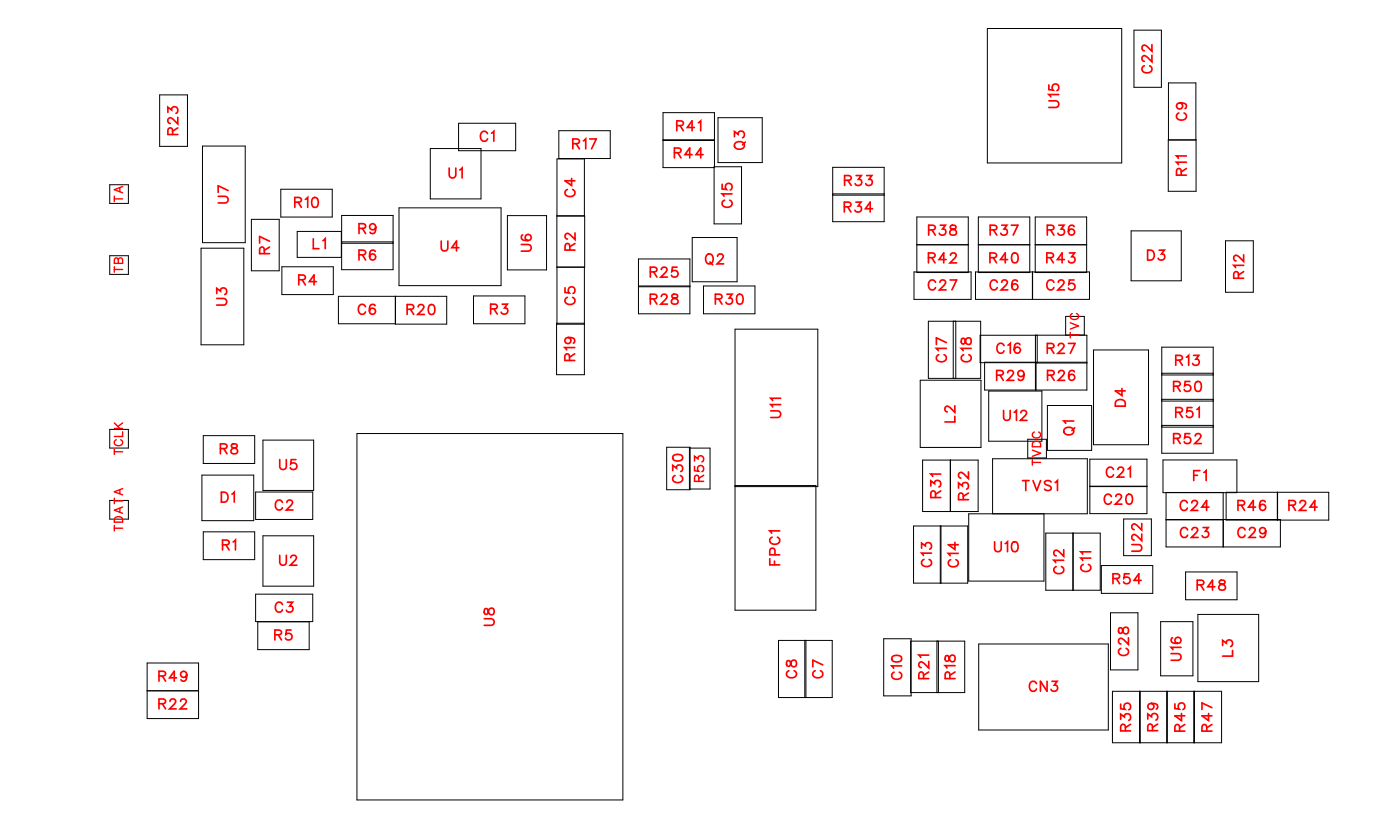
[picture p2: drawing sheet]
<svg xmlns="http://www.w3.org/2000/svg" width="100mm" height="58mm" viewBox="0 0 100 58" stroke-linecap="round" stroke-linejoin="round" font-family="sans-serif">
<g fill="none" stroke="#000" stroke-width=".07">
<path d="M7.8 13.2h1.4v1.3h-1.4zM7.8 18.3h1.4v1.3h-1.4zM11.4 6.8h2v3.7h-2zM14.4 17.7h3v6.9h-3zM14.5 10.4h3v6.9h-3zM18 15.7h1.9v3.6h-1.9zM20.1 13.5h3.6v2h-3.6zM20.1 19.1h3.7v1.9h-3.7zM21.2 16.5h3.2v1.9h-3.2zM24.4 15.4h3.7v3.9h-3.7zM24.4 17.4h3.7M24.4 17.3h3.7"/>
<path d="M28.5 14.8h7.3v5.6h-7.3zM30.7 10.6h3.7v3.6h-3.7zM32.8 8.8h4v2h-4zM36.3 15.4h2.7v3.9h-2.7zM39.8 15.4h2M39.8 19.1h2M39.9 9.3h3.7v2h-3.7zM45.6 18.5h3.7v3.9h-3.7zM47.4 10h3.6M49.5 17h3.2v3.1h-3.2zM51 11.9h2v4.1h-2v-8h-3.6v4h3.6M51.3 8.4h3.2v3.2h-3.2z"/>
<path d="M59.5 11.9h3.7v3.9h-3.7zM59.5 13.9h3.7M59.5 13.8h3.7M65.3 19.4h4.1v2h-4.1zM65.5 15.5h3.7v4h-3.7zM65.5 17.5h3.7M69.7 19.4h8.1v2h-8.1zM69.9 15.5h3.7v4h-3.7zM69.9 17.5h3.7M70.5 2h9.6v9.6h-9.6zM73.8 19.4v2M74 15.5h3.6v4h-3.6z"/>
<path d="M74 17.5h3.6M80.8 16.5h3.6v3.6h-3.6zM81 2.2h2v4h-2zM85.5 10h-2v3.7h2l-.1-7.8h-1.9v4.1M87.6 17.2h1.9v3.7h-1.9zM7.8 30.7h1.4v1.3h-1.4zM7.8 35.7h1.4v1.4h-1.4zM14.4 33.9h3.7v3.3h-3.7zM14.5 31.1h3.7v2h-3.7zM14.5 38h3.7v2h-3.7zM18.3 35.1h4v2h-4zM18.8 38.3h3.6v3.6h-3.6z"/>
<path d="M18.8 31.4h3.6v3.6h-3.6zM25.5 31h19v26.1h-19zM28.2 21.2v1.9h3.7v-1.9h-7.7v1.9h4.1v-1.9M33.8 21.1h3.7v2h-3.7zM41.8 23.1h-2v3.7h2v-15.5h-2v11.9h2M45.6 20.4h3.7M45.6 20.5h3.7M47.6 31.9h1.7v3.1h-1.7zM49.3 32h1.4v2.9h-1.4zM50.3 20.4h3.6v2h-3.6zM52.5 34.7h5.8v8.9h-5.8v-20.1h5.9v11.2h-5.9M65.3 37.6h3.8v4h-3.8z"/>
<path d="M65.7 27.2h4.4v4.8h-4.4zM65.9 32.9h4v3.6h-4zM66.3 22.9h3.8v4.1h-3.8zM67.2 37.6v4M67.9 32.9v3.6M68.1 22.9v4.1M68.3 22.9v4.1M70.6 27.9h3.8v3.6h-3.8zM70.9 36.7v-3.9h6.8v3.9h-8.5v4.8h5.4v-4.8M73.4 31.4h1.4v1.3h-1.4zM74 25.9h3.7M74 23.9v4"/>
<path d="M74 25.9v2M74.1 23.9v2h-4.1v-2h7.7v4h-7.4v-2h7.4M74.7 38.1h3.9v4.1h-3.9zM74.8 29h3.2v3.2h-3.2zM76.1 23.9v-1.3h1.4v1.3M76.6 38.1v4.1M76.7 38.1v4.1M77.9 32.8h4v3.9h-4zM77.9 34.7h4M78.1 25h4v6.8h-4zM80.3 37.1h2v2.6h-2zM83 24.8h3.7v7.6h-3.7z"/>
<path d="M83 30.4h3.7M83 28.6h3.7M83 26.7h3.7M83 26.8h3.7M83 28.5h3.7M83 30.5h3.7M83.1 32.8h5.3v2.4h-5.3zM83.3 37.1h8.2v2h-8.2v-3.9h4.1v3.9M83.3 37.1h4.1M87.6 35.2h7.3v1.9h-7.3zM91.3 35.2v1.9M10.5 47.3h3.7v4h-3.7z"/>
<path d="M10.5 49.3h3.7M18.3 42.4h4v2h-4zM18.4 44.4v2h3.7v-2M55.6 45.7h3.9v4.1h-3.9zM57.5 45.7v4.1M57.6 45.7v4.1M63.1 45.6h2v4.1h-2zM65.1 45.8h3.8v3.7h-3.8zM66.9 45.8v3.7M67 45.8v3.7M69.9 46h9.3v6.1h-9.3zM78.7 40.4h3.7v2h-3.7z"/>
<path d="M79.3 43.8h2v4h-2zM79.5 49.4h7.8v3.6h-7.8zM81.4 49.4v3.6M81.5 49.4v3.6M82.9 44.4h2.3v3.9h-2.3zM83.4 49.4v3.6M84.7 40.8h3.7v2h-3.7zM85.3 49.4v3.6M85.6 43.9h4.3v4.8h-4.3z"/>
</g>
<g fill="none" stroke="#f00" stroke-width=".12">
<path d="M12 8v-.3l.3 .2a.24 .24 0 0 1 .3-.2 .24 .24 0 0 1 0 .4M12.3 9.6v-.4l-.2-.1-.1 .2v.3h.7M12.7 8.4v.5l-.3-.4-.3-.1-.1 .1v.2l.2 .1M12.7 9.1l-.4 .3M15.6 14h.5l.2 .2-.1 .3h-.6M16.3 13.6l-.7-.3v.4M18.9 18.1v-.4l-.2-.1-.2 .2v.3h.8M19.3 17.6l-.4 .3M19.3 17.2l-.8-.3v.5M21.1 14.4h.4v-.2l-.1-.1h-.3v.7M21.3 14.4l.2 .4M21.3 20l.5-.1v-.1l-.2-.2h-.3v.7"/>
<path d="M21.6 20l.2 .3M21.8 14.2l.2-.1v.7M22.4 14.1h.1a.37 .37 0 0 1 .2 .4 .37 .37 0 0 1-.2 .3 .45 .45 0 0 1-.1-.7zM22.4 17v.8h.4M23.1 17.2l.1-.2v.8M25.7 16.3h.4v-.2l-.1-.1h-.3v.7M25.7 18.2h.4v-.2l-.1-.1h-.3v.7M25.9 16.3l.2 .4M25.9 18.2l.2 .4M26.8 18v-.1a.35 .35 0 0 0-.4 .2 .35 .35 0 0 0 .2 .5 .22 .22 0 0 0 .2-.2 .22 .22 0 0 0-.2-.3 .22 .22 0 0 0-.2 .2M26.8 16.2a.22 .22 0 0 1-.3 .2 .22 .22 0 0 1 0-.3 .22 .22 0 0 1 .3 0v.1a.34 .34 0 0 1-.2 .5l-.2-.1M31.5 17.2v.5l.2 .2 .3-.1v-.6"/>
<path d="M32.1 12v.5l.2 .2 .2-.1 .1-.6M32.8 17.7h-.5l.3-.5v.7M32.8 12.1l.2-.1v.7M34.8 9.5a.26 .26 0 0 0-.3-.1 .26 .26 0 0 0-.2 .2v.2a.26 .26 0 0 0 .2 .3 .26 .26 0 0 0 .3-.2M35.1 9.5l.2-.1v.7M37.2 17.5h.6l.2 .2-.1 .2h-.7M37.3 16.8a.35 .35 0 0 0 .2 .4 .35 .35 0 0 0 .5-.2 .22 .22 0 0 0-.3-.3 .22 .22 0 0 0-.2 .2 .22 .22 0 0 0 .2 .3M40.5 13.5a.26 .26 0 0 0-.1 .3 .26 .26 0 0 0 .2 .2h.2a.26 .26 0 0 0 .3-.2 .26 .26 0 0 0-.2-.3M40.7 17.9v-.4l-.2-.1-.1 .2v.3h.7M40.8 12.7v.5l-.4-.3h.7M40.9 10.3l.4-.1 .1-.1-.2-.2h-.3v.7M41.1 16.6v.5l-.4-.3-.2-.1-.1 .1v.1l.1 .2"/>
<path d="M41.1 17.4l-.4 .2M41.2 10.3l.2 .3M41.7 10.1l.1-.2v.7M42.1 9.9h.5l-.3 .7M46.5 19.4h.4v-.2l-.1-.1h-.3v.7M46.7 19.4l.2 .4M47.2 19.2l.2-.1h.1l.2 .1-.1 .3-.4 .3h.5M48.2 10.9h.4l.1-.2-.2-.1h-.3v.7M48.4 9l.4-.1v-.1l-.1-.2h-.3v.7M48.4 19.1h-.4v.3a.25 .25 0 0 1 .4 0 .25 .25 0 0 1-.1 .4 .25 .25 0 0 1-.3-.1M48.4 10.9l.3 .4M48.6 9l.2 .3"/>
<path d="M49.4 11h-.5l.4-.4v.7M49.6 9.1h-.5l.3-.5v.7M49.9 8.8l.2-.2v.7M50.2 11h-.5l.4-.4v.7M50.5 18.2a.33 .33 0 0 1 .5 .3 .33 .33 0 0 1-.5 .3l-.1-.2zM50.7 18.7l.2 .2M51.3 18.3l.1-.2h.1l.2 .2-.1 .2-.4 .3h.5M51.6 13.2v.3h.3a.25 .25 0 0 1 0-.3 .25 .25 0 0 1 .4 0 .25 .25 0 0 1-.1 .4M51.8 14.3a.26 .26 0 0 0-.2 .3 .26 .26 0 0 0 .3 .2h.1a.26 .26 0 0 0 .3-.2 .26 .26 0 0 0-.2-.3M52.3 13.8h-.7l.1 .2M52.5 9.8v-.4l.2 .2a.24 .24 0 0 1 .4-.2 .24 .24 0 0 1-.1 .4M52.6 10.2a.35 .35 0 0 1 .4-.1 .35 .35 0 0 1 .1 .4 .33 .33 0 0 1-.4 .1 .33 .33 0 0 1-.1-.4z"/>
<path d="M53.2 10.1l-.2 .3M60.3 14.8l.4-.1 .1-.1-.2-.2h-.3v.7M60.3 12.9l.4-.1 .1-.1-.2-.2h-.3v.7M60.6 14.8l.2 .3M60.6 12.9l.2 .3M61.1 14.4h.4l-.2 .3a.24 .24 0 0 1 .2 .4 .24 .24 0 0 1-.4-.1M61.2 12.5h.3l-.2 .3a.24 .24 0 0 1 .2 .4 .24 .24 0 0 1-.4-.1M61.9 12.5h.4l-.2 .3a.24 .24 0 0 1 .2 .4 .25 .25 0 0 1-.5-.1M62.3 14.9h-.5l.4-.5v.7M66.3 18.4h.4l.1-.2-.2-.1h-.3v.7M66.3 16.4h.5v-.2l-.1-.1h-.4v.7M66.6 18.4l.2 .4"/>
<path d="M66.6 16.4l.2 .4M67.2 16.1h.3l-.2 .3a.24 .24 0 0 1 .2 .3 .24 .24 0 0 1-.4 0M67.6 18.5h-.5l.3-.4v.7M67.9 20h.4l-.3 .7M67.9 18.2l.1-.1h.2l.1 .1-.1 .2-.3 .4h.4M67.9 16.1v.2l.3 .1 .1 .2a.24 .24 0 0 1-.2 .2 .24 .24 0 0 1-.2-.2l.4-.3v-.2zM70.7 18.4h.4l.1-.2-.2-.1h-.3v.7M70.7 16.4h.4l.1-.2-.2-.1h-.3v.7M71 18.4l.2 .4M71 16.4l.2 .4M71.6 16.1h.3l-.2 .3a.24 .24 0 0 1 .2 .3 .24 .24 0 0 1-.4 0M72 18.5h-.5l.3-.4v.7"/>
<path d="M72.3 16.1h.4l-.3 .7M72.4 18.1h.1a.37 .37 0 0 1 .2 .3 .37 .37 0 0 1-.2 .4 .45 .45 0 0 1-.1-.7zM74.8 18.4h.4l.1-.2-.2-.1h-.3v.7M74.8 16.4h.4l.1-.2-.2-.1h-.3v.7M74.9 7.2h.5l.2 .2-.1 .2-.6 .1M74.9 6.1v.3h.3a.25 .25 0 0 1 0-.3 .25 .25 0 0 1 .4 0 .25 .25 0 0 1-.1 .4M75 18.4l.3 .4M75.1 16.4l.2 .4M75.6 6.8h-.7l.2 .1M75.6 16.1h.4l-.2 .3a.24 .24 0 0 1 .2 .3 .24 .24 0 0 1-.4 0M76.1 18.5h-.6l.4-.4v.7M76.4 18.1h.4l-.2 .2a.24 .24 0 0 1 .1 .4 .24 .24 0 0 1-.4-.1"/>
<path d="M76.7 20h-.3v.3a.25 .25 0 0 1 .3 0 .25 .25 0 0 1 0 .4 .25 .25 0 0 1-.4-.1M76.7 16.2v-.1a.35 .35 0 0 0-.4 .3 .35 .35 0 0 0 .2 .4 .22 .22 0 0 0 .3-.2 .22 .22 0 0 0-.2-.2 .22 .22 0 0 0-.3 .2M81.8 4.7a.26 .26 0 0 0-.2 .3 .26 .26 0 0 0 .3 .2h.1a.26 .26 0 0 0 .3-.2 .26 .26 0 0 0-.2-.3M82 17.9h.2a.38 .38 0 0 1 .3 .3 .38 .38 0 0 1-.3 .4h-.2zM82.3 3.9v.5l-.3-.3-.3-.1-.1 .1v.1l.2 .2M82.3 3.2v.5l-.3-.4-.3-.1-.1 .2v.1l.2 .1M82.8 17.9h.4l-.2 .2a.24 .24 0 0 1 .2 .4 .25 .25 0 0 1-.5-.1M84.2 8.1a.26 .26 0 0 0-.1 .3 .26 .26 0 0 0 .2 .2h.2a.26 .26 0 0 0 .3-.2 .26 .26 0 0 0-.2-.3M84.3 7.3a.22 .22 0 0 1 .2 .3 .22 .22 0 0 1-.4 .1 .22 .22 0 0 1 .1-.3l.1-.1a.34 .34 0 0 1 .5 .3l-.1 .2M84.4 12.5v-.4l-.2-.1-.1 .2v.3h.7M84.8 11.6h-.7l.1 .2M84.8 11.1h-.7l.1 .2"/>
<path d="M84.8 12l-.4 .3M88.5 19.9l-.1-.4-.1-.1-.2 .2v.3h.8M88.9 18.9h-.8l.2 .2M88.9 18.2v.5l-.4-.4-.2-.1-.2 .2v.1l.2 .1M88.9 19.4l-.4 .2M15.5 21.3h.5l.2 .2-.1 .3h-.6M15.5 21v-.4l.3 .2a.24 .24 0 0 1 .3-.2 .24 .24 0 0 1 0 .4M15.7 32h.5v-.2l-.2-.1h-.3v.7M15.8 35.1h.3a.38 .38 0 0 1 .2 .4 .38 .38 0 0 1-.2 .4h-.3zM15.9 38.9h.4l.1-.2-.2-.1h-.3v.7M16 32l.2 .4M16.1 38.9l.3 .4"/>
<path d="M16.6 31.7v.2l.3 .1 .1 .2a.24 .24 0 0 1-.3 .2 .24 .24 0 0 1-.2-.2l.4-.3v-.2zM16.6 35.3l.1-.2v.8M16.7 38.7l.1-.1v.7M20 39.7v.5l.2 .2 .2-.1 .1-.6M20 32.8v.5l.2 .2 .2-.1 .1-.6M20.2 35.9a.26 .26 0 0 0-.3-.2 .26 .26 0 0 0-.2 .3v.1a.26 .26 0 0 0 .2 .3 .26 .26 0 0 0 .3-.1M20.5 35.9l.1-.2h.2l.1 .1-.1 .3-.3 .3h.4M20.8 39.8l.1-.1h.1l.2 .1-.1 .2-.4 .4h.5M21.1 32.8h-.3v.3a.25 .25 0 0 1 .4 0 .25 .25 0 0 1-.1 .4 .25 .25 0 0 1-.4-.1M22.6 20.1h-.5l.3-.5v.7M26.1 21.9a.26 .26 0 0 0-.3-.2 .26 .26 0 0 0-.2 .3v.2a.26 .26 0 0 0 .2 .2 .26 .26 0 0 0 .3-.1M26.8 21.8a.35 .35 0 0 0-.5 .2 .35 .35 0 0 0 .3 .4 .22 .22 0 0 0 .2-.2 .22 .22 0 0 0-.2-.2 .22 .22 0 0 0-.2 .2"/>
<path d="M29.1 22.1h.4l.1-.2-.2-.2h-.3v.8M29.3 22.1l.3 .4M29.9 21.9l.1-.2h.1l.2 .2-.1 .2-.4 .4h.5M30.7 21.8l.1-.1a.37 .37 0 0 1 .3 .4 .37 .37 0 0 1-.3 .4 .45 .45 0 0 1-.1-.7zM35.1 22.1l.4-.1v-.1l-.1-.2h-.3v.7M35.3 22.1l.2 .3M35.9 21.7h.3l-.2 .3a.24 .24 0 0 1 .2 .4 .24 .24 0 0 1-.4-.1M40.4 20.5v.4h.3a.25 .25 0 0 1 0-.4 .25 .25 0 0 1 .3 .1 .25 .25 0 0 1-.1 .4M40.5 21.2a.26 .26 0 0 0-.1 .3 .26 .26 0 0 0 .2 .2h.2a.26 .26 0 0 0 .3-.2 .26 .26 0 0 0-.2-.3M40.6 24.1a.22 .22 0 0 1 .2 .3 .22 .22 0 0 1-.4 .1 .22 .22 0 0 1 .1-.4h.1a.34 .34 0 0 1 .5 .3l-.1 .1M40.7 25.7v-.4h-.2l-.1 .1v.3h.7M41.1 24.8h-.7l.1 .2"/>
<path d="M41.1 25.3l-.4 .2M46.5 21.3h.4v-.2l-.1-.1h-.3v.7M46.7 21.3l.2 .4M47.2 21.2l.2-.2h.1l.2 .1-.1 .3-.4 .3h.5M48 21v.2l.3 .1 .1 .2a.24 .24 0 0 1-.2 .2 .24 .24 0 0 1-.2-.2l.4-.3v-.2zM48.1 33.6v-.4l.2 .2a.24 .24 0 0 1 .4-.1 .24 .24 0 0 1-.1 .4M48.1 32.5l.3-.1a.3 .3 0 0 1 .4 .3 .38 .38 0 0 1-.4 .2 .38 .38 0 0 1-.3-.2zM48.2 34a.26 .26 0 0 0-.1 .3 .26 .26 0 0 0 .2 .2h.2a.26 .26 0 0 0 .3-.2 .26 .26 0 0 0-.2-.3M51.1 21.3h.4l.1-.2-.2-.1h-.3v.7M51.3 21.3l.3 .4M51.9 21h.4l-.2 .3a.24 .24 0 0 1 .2 .4 .24 .24 0 0 1-.4-.1M52.7 21h.1a.37 .37 0 0 1 .3 .4 .37 .37 0 0 1-.3 .3 .45 .45 0 0 1-.1-.7z"/>
<path d="M55 39.9v.4h.7M55.1 29.3h.5l.2 .2-.1 .3h-.6M55.2 38.4a.26 .26 0 0 0-.2 .3 .26 .26 0 0 0 .3 .2h.1a.26 .26 0 0 0 .3-.2 .26 .26 0 0 0-.2-.3M55.4 39.6l-.1-.4h-.2l-.1 .4h.7M55.7 37.9h-.7l.1 .2M55.8 28.9h-.7l.1 .2M55.8 28.4h-.7l.1 .2M65.8 39.2v-.4l.3 .2a.24 .24 0 0 1 .4-.2 .24 .24 0 0 1-.1 .4M66 40a.26 .26 0 0 0-.2 .2 .26 .26 0 0 0 .3 .3h.2a.26 .26 0 0 0 .3-.3 .26 .26 0 0 0-.2-.2M66.5 34.7v-.4l.3 .2a.24 .24 0 0 1 .4-.1 .24 .24 0 0 1-.1 .4M66.6 39.5h-.8l.2 .2M66.8 20.2a.26 .26 0 0 0-.3-.2 .26 .26 0 0 0-.2 .3v.1a.26 .26 0 0 0 .2 .3 .26 .26 0 0 0 .3-.2"/>
<path d="M66.8 35.5v-.4h-.2l-.1 .1v.3h.7M67.1 25.3a.26 .26 0 0 0-.2 .3 .26 .26 0 0 0 .3 .2h.1a.26 .26 0 0 0 .3-.2 .26 .26 0 0 0-.2-.3M67.2 20.2l.1-.2h.1l.2 .1-.1 .3-.4 .3h.5M67.2 33.9h-.7l.1 .1M67.2 35.1l-.4 .2M67.6 24.9h-.7l.1 .1M67.6 24.5l-.7-.4v.5M67.9 40a.26 .26 0 0 0-.1 .3 .26 .26 0 0 0 .2 .2h.2a.26 .26 0 0 0 .3-.2 .26 .26 0 0 0-.2-.3M68.2 29v.4l-.3-.3-.3-.1-.1 .1v.2l.2 .1M68.2 29.7v.4h-.7M68.2 38.7v.5l-.4-.3h.7M68.5 39.5h-.7l.1 .2"/>
<path d="M68.5 34.9v-.4l.3 .2a.24 .24 0 0 1 .3-.2 .24 .24 0 0 1 0 .4M68.7 24.2v.3l.1 .1 .4-.5a.24 .24 0 0 1 .2 .3 .24 .24 0 0 1-.2 .2l-.2-.1-.1-.3zM68.8 35.7v-.4l-.2-.1-.1 .2v.3h.7M68.8 25.3a.26 .26 0 0 0-.1 .3 .26 .26 0 0 0 .2 .2h.2a.26 .26 0 0 0 .3-.2 .26 .26 0 0 0-.2-.3M69.2 33.7v.5l-.3-.4-.3-.1-.1 .2v.1l.2 .1M69.2 35.2l-.4 .2M69.4 24.9h-.7l.1 .1M71.1 38.7v.5l.2 .2 .2-.1v-.6M71.2 26.8h.4l.1-.2-.2-.1h-.3v.7M71.2 20.2a.26 .26 0 0 0-.2-.2 .26 .26 0 0 0-.3 .3v.1a.26 .26 0 0 0 .3 .3 .26 .26 0 0 0 .2-.2M71.4 26.8l.3 .4M71.6 20.2l.1-.2h.1l.2 .1-.1 .3-.4 .3h.5"/>
<path d="M71.7 29.3v.5l.2 .2 .2-.1 .1-.6M71.7 24.7a.26 .26 0 0 0-.3-.2 .26 .26 0 0 0-.2 .3v.2a.26 .26 0 0 0 .2 .2 .26 .26 0 0 0 .3-.1M71.8 38.8l.2-.1v.7M72 26.6l.1-.1h.2l.1 .1-.1 .2-.3 .4h.4M72 24.6l.2-.1v.7M72.4 38.7h.1a.37 .37 0 0 1 .2 .3 .37 .37 0 0 1-.2 .4 .45 .45 0 0 1-.1-.7zM72.5 29.4l.1-.1v.7M72.7 20.1v-.1a.35 .35 0 0 0-.5 .3 .35 .35 0 0 0 .3 .4 .22 .22 0 0 0 .2-.2 .22 .22 0 0 0-.2-.2 .22 .22 0 0 0-.2 .2M72.9 24.6h-.1a.35 .35 0 0 0-.4 .2 .35 .35 0 0 0 .3 .4 .22 .22 0 0 0 .2-.2 .22 .22 0 0 0-.2-.2 .22 .22 0 0 0-.2 .2M72.9 29.5l.2-.2h.1l.1 .1-.1 .3-.3 .3h.5M73.1 34.3h.4M73.2 26.7a.22 .22 0 0 1-.3 .2 .22 .22 0 0 1-.1-.4 .22 .22 0 0 1 .3 .1l.1 .1a.34 .34 0 0 1-.3 .5l-.1-.1"/>
<path d="M73.3 34.3v.7M73.8 34.3l.3 .7 .2-.7M74.8 24.9l.4-.1 .1-.1-.2-.2h-.3v.7M74.8 26.8h.4l.1-.2-.2-.1h-.3v.7M75.1 24.9l.2 .3M75.1 26.8l.2 .4M75.1 34.4l-.2-.1-.3 .1 .1 .2 .4 .2v.1l-.2 .1-.3-.1M75.3 20.2a.26 .26 0 0 0-.3-.2 .26 .26 0 0 0-.2 .3v.1a.26 .26 0 0 0 .2 .3 .26 .26 0 0 0 .3-.2M75.4 34.5l.1-.2v.7M75.6 20.2l.1-.2h.2l.1 .1-.1 .3-.3 .3h.5M75.6 24.7l.1-.2h.2l.1 .2-.1 .2-.3 .3h.5M75.6 26.6l.2-.1h.1l.1 .1-.1 .2-.3 .4h.5"/>
<path d="M76 39.3v.4l-.3-.3-.3-.1-.1 .1v.2l.2 .1M76.1 30.6a.35 .35 0 0 1 .4-.1 .35 .35 0 0 1 .2 .4 .33 .33 0 0 1-.5 .1 .33 .33 0 0 1-.1-.4zM76.3 24.5h.5l-.3 .7M76.7 30.1h-.7l.1 .1M76.8 26.6l-.1-.1a.35 .35 0 0 0-.4 .2 .35 .35 0 0 0 .3 .5 .22 .22 0 0 0 .2-.2 .22 .22 0 0 0-.2-.3 .22 .22 0 0 0-.3 .2M76.8 30.5l-.2 .3M77.9 39.9h-.7l.2 .1M77.9 39.4h-.7l.2 .2M79.4 35.5a.26 .26 0 0 0-.3-.2 .26 .26 0 0 0-.2 .3v.1a.26 .26 0 0 0 .2 .3 .26 .26 0 0 0 .3-.2M79.6 33.5a.26 .26 0 0 0-.3-.1 .26 .26 0 0 0-.3 .2v.2a.26 .26 0 0 0 .3 .3 .26 .26 0 0 0 .3-.2M79.7 35.5l.2-.2h.1l.1 .1-.1 .3-.3 .3h.5M79.8 28.6l.2-.1 .3 .1 .1 .4h-.7z"/>
<path d="M79.9 33.5l.1-.1h.1l.2 .1-.1 .2-.4 .4h.5M80.2 27.7v.6l-.5-.4h.7M80.5 35.3h.1a.37 .37 0 0 1 .3 .3 .37 .37 0 0 1-.3 .4 .45 .45 0 0 1-.1-.7zM80.6 33.5l.2-.1v.7M80.9 38.9h.5l.2 .2-.1 .2-.6 .1M81.6 38.1v.5l-.4-.3-.2-.1-.1 .1v.1l.1 .2M81.6 37.4v.5l-.4-.4-.2-.1-.1 .1v.2l.1 .1M83.9 31.3h.4v-.2l-.1-.1h-.3v.7M83.9 27.6l.4-.1v-.1l-.1-.2h-.3v.8M84 25.7h.4l.1-.2-.2-.1h-.3v.7M84 29.4h.4l.1-.2-.2-.1h-.3v.7M84.1 31.3l.2 .4"/>
<path d="M84.1 27.6l.2 .4M84.2 25.7l.3 .4M84.2 29.4l.3 .4M84.8 25.5l.1-.1v.7M84.8 35.9a.26 .26 0 0 0-.3-.2 .26 .26 0 0 0-.2 .3v.2a.26 .26 0 0 0 .2 .3 .26 .26 0 0 0 .3-.2M84.8 37.8a.26 .26 0 0 0-.2-.1 .26 .26 0 0 0-.3 .2v.2a.26 .26 0 0 0 .3 .3 .26 .26 0 0 0 .2-.2M85 31h-.3l-.1 .3a.25 .25 0 0 1 .4 0 .25 .25 0 0 1 0 .3 .25 .25 0 0 1-.4-.1M85 27.2h-.3l-.1 .3a.25 .25 0 0 1 .4 0 .25 .25 0 0 1 0 .4 .25 .25 0 0 1-.4-.1M85.1 35.9l.2-.2h.1l.2 .2-.1 .2-.4 .4h.5M85.2 29.1h-.4v.3a.25 .25 0 0 1 .4 0 .25 .25 0 0 1-.1 .4 .25 .25 0 0 1-.3-.1M85.2 37.8l.1-.1h.1l.2 .1-.1 .2-.4 .4h.5M85.3 25.4h.3l-.2 .3a.24 .24 0 0 1 .2 .3 .24 .24 0 0 1-.4 0"/>
<path d="M85.3 33.9h.3M85.4 31.1l.1-.1h.2l.1 .1-.1 .2-.3 .4h.4M85.5 27.3l.1-.1a.37 .37 0 0 1 .2 .4 .37 .37 0 0 1-.2 .4 .45 .45 0 0 1-.1-.7zM85.5 29.2l.2-.1v.7M85.7 33.6h-.4v.7M86 37.7h.3l-.2 .2a.24 .24 0 0 1 .2 .4 .24 .24 0 0 1-.4-.1M86 33.7l.2-.1v.7M86.4 36.2h-.5l.3-.5v.8M88.4 36.1l.5-.1v-.1l-.1-.2h-.4v.8M88.7 36.1l.2 .4M89 37.8a.26 .26 0 0 0-.3-.1 .26 .26 0 0 0-.3 .2v.2a.26 .26 0 0 0 .3 .3 .26 .26 0 0 0 .3-.2M89.3 37.8l.1-.1h.1l.2 .1-.1 .2-.4 .4h.5"/>
<path d="M89.7 36.2h-.5l.3-.5v.8M90.4 35.8a.35 .35 0 0 0-.5 .2 .35 .35 0 0 0 .3 .5 .22 .22 0 0 0 .2-.3 .22 .22 0 0 0-.2-.2 .22 .22 0 0 0-.2 .2M90.4 37.9a.22 .22 0 0 1-.3 .2 .22 .22 0 0 1-.1-.3 .22 .22 0 0 1 .4 0v.1a.34 .34 0 0 1-.2 .5l-.2-.1M92.1 36.1l.4-.1 .1-.1-.2-.2h-.3v.8M92.3 36.1l.3 .4M92.9 35.9l.1-.2h.1l.2 .2-.1 .2-.4 .4h.5M94.1 36.2h-.5l.3-.5v.8M11.4 48.3l.4-.1v-.1l-.1-.2h-.3v.7M11.4 50.3l.4-.1v-.2l-.1-.1h-.3v.7M11.6 48.3l.2 .3M11.6 50.3l.2 .3M12.1 50.1l.2-.2h.1l.2 .1-.1 .3-.4 .3h.5"/>
<path d="M12.6 48.4h-.5l.4-.5v.7M12.9 50.1l.1-.2h.2l.1 .1-.1 .3-.3 .3h.4M13.3 48.2a.22 .22 0 0 1-.3 .2 .22 .22 0 0 1-.1-.4 .22 .22 0 0 1 .4 0v.2a.34 .34 0 0 1-.2 .4l-.2-.1M19.6 45.3h.4l.1-.2-.2-.1h-.3v.7M19.9 45.3l.2 .4M20.2 43.2a.26 .26 0 0 0-.3-.2 .26 .26 0 0 0-.2 .3v.1a.26 .26 0 0 0 .2 .3 .26 .26 0 0 0 .3-.2M20.5 43h.4l-.2 .3a.24 .24 0 0 1 .2 .4 .24 .24 0 0 1-.4-.1M20.8 45h-.3l-.1 .3a.25 .25 0 0 1 .4 0 .25 .25 0 0 1 0 .4 .25 .25 0 0 1-.4-.1M34.6 44.2h.5l.2 .2-.1 .2-.6 .1M34.6 43.5v.3l.2 .1 .3-.5a.24 .24 0 0 1 .2 .3 .24 .24 0 0 1-.2 .2l-.2-.1-.1-.3zM55.3 40.1v.2M56.2 47.2v.3l.2 .1 .3-.5a.24 .24 0 0 1 .2 .3 .24 .24 0 0 1-.2 .2l-.2-.1-.1-.3z"/>
<path d="M56.4 47.9a.26 .26 0 0 0-.2 .3 .26 .26 0 0 0 .3 .2h.1a.26 .26 0 0 0 .3-.2 .26 .26 0 0 0-.2-.3M58.2 47.9a.26 .26 0 0 0-.1 .3 .26 .26 0 0 0 .2 .2h.2a.26 .26 0 0 0 .3-.2 .26 .26 0 0 0-.2-.3M58.8 47.5l-.7-.4v.5M63.7 46.9l.3-.1a.3 .3 0 0 1 .4 .3 .38 .38 0 0 1-.4 .2 .38 .38 0 0 1-.3-.3zM63.9 48a.26 .26 0 0 0-.2 .3 .26 .26 0 0 0 .3 .2h.1a.26 .26 0 0 0 .3-.2 .26 .26 0 0 0-.1-.3M64.4 47.6h-.7l.1 .1M66 48.5v-.4l-.2-.1-.2 .2v.3h.8M66.4 47.2v.5l-.4-.3-.2-.1-.2 .1v.1l.2 .2M66.4 46.8h-.8l.2 .2M66.4 48l-.4 .2M67.6 46.9v.3h.1l.3-.4a.24 .24 0 0 1 .2 .2 .24 .24 0 0 1-.2 .3l-.1-.1-.1-.3zM67.9 48.5l-.1-.4-.1-.1-.2 .2v.3h.7"/>
<path d="M68.2 47.5h-.7l.2 .2M68.2 48l-.3 .2M74.1 48.8a.26 .26 0 0 0-.3-.1 .26 .26 0 0 0-.3 .2v.2a.26 .26 0 0 0 .3 .3 .26 .26 0 0 0 .3-.2M74.8 48.7v.7l-.5-.7v.7M75.2 48.7h.3l-.2 .2a.24 .24 0 0 1 .2 .4 .24 .24 0 0 1-.4-.1M75.5 40.5a.26 .26 0 0 0-.2 .3 .26 .26 0 0 0 .3 .2h.1a.26 .26 0 0 0 .3-.2 .26 .26 0 0 0-.2-.3M76 40h-.7l.1 .2M77.4 40.3a.26 .26 0 0 0-.2 .3 .26 .26 0 0 0 .3 .2h.2a.26 .26 0 0 0 .2-.2 .26 .26 0 0 0-.1-.3M79.5 41.3h.4l.1-.2-.2-.1h-.3v.7M79.8 41.3l.2 .4M79.9 44.9v.3h.2l.3-.4a.24 .24 0 0 1 .2 .2 .24 .24 0 0 1-.2 .3l-.1-.1-.2-.3zM80.1 51.4v-.4l.2 .2a.24 .24 0 0 1 .4-.2 .24 .24 0 0 1-.1 .4"/>
<path d="M80.1 50.3v.3l.3 .1a.25 .25 0 0 1 0-.4 .25 .25 0 0 1 .3 0 .25 .25 0 0 1-.1 .4M80.1 46.3a.26 .26 0 0 0-.2 .3 .26 .26 0 0 0 .3 .2h.2a.26 .26 0 0 0 .2-.2 .26 .26 0 0 0-.1-.3M80.4 52.2v-.4l-.2-.1-.1 .2v.3h.7M80.6 45.5v.5l-.3-.3-.3-.1-.1 .1v.2l.2 .1M80.7 41h-.4v.3a.25 .25 0 0 1 .4 0 .25 .25 0 0 1-.1 .3 .25 .25 0 0 1-.3-.1M80.8 51.7l-.4 .3M81.5 41.4h-.5l.4-.4v.7M82 51.4v-.4l.3 .2a.24 .24 0 0 1 .4-.2 .24 .24 0 0 1-.1 .4M82.2 50.2a.22 .22 0 0 1 .2 .3 .22 .22 0 0 1-.3 .1 .22 .22 0 0 1 0-.3l.1-.1a.34 .34 0 0 1 .5 .3l-.1 .1M82.3 52.2v-.4l-.2-.1-.1 .2v.3h.7M82.7 51.7l-.4 .2M83.7 46.7h.5l.2 .2-.1 .2h-.6"/>
<path d="M83.8 45.5l-.1 .1a.35 .35 0 0 0 .3 .4 .35 .35 0 0 0 .4-.3 .22 .22 0 0 0-.2-.2 .22 .22 0 0 0-.3 .2 .22 .22 0 0 0 .2 .2M83.9 50.3v.3h.3a.25 .25 0 0 1 0-.3 .25 .25 0 0 1 .4 0 .25 .25 0 0 1-.1 .4M84.3 52.2l-.1-.4-.1-.1-.2 .2v.3h.7M84.4 46.2h-.7l.1 .2M84.4 51v.5l-.5-.4h.7M84.6 51.7l-.3 .3M85.5 41.8l.4-.1 .1-.1-.2-.2h-.3v.7M85.8 41.8l.2 .3M86.2 52.2v-.4l-.2-.1-.1 .2v.3h.7M86.3 51v.5l-.4-.4h.7M86.6 51.7l-.4 .3M86.6 50.5l-.7-.3v.5"/>
<path d="M86.8 41.9h-.5l.3-.5v.7M87.1 41.5v.2l.3 .1 .2 .1a.24 .24 0 0 1-.3 .3 .24 .24 0 0 1-.2-.3l.4-.3v-.1zM87.3 46.1v-.4l.3 .2a.24 .24 0 0 1 .4-.1 .24 .24 0 0 1-.1 .4M88.1 46.5v.4h-.8"/>
</g>
<path d="M49.6 33.3v.3h.3a.23 .23 0 0 1 0-.3 .23 .23 0 0 1 .3 0 .23 .23 0 0 1-.1 .4M49.6 32.9v-.3l.3 .2a.22 .22 0 0 1 .3-.2 .22 .22 0 0 1-.1 .4M49.9 34.4v-.4h-.2l-.1 .4h.7M50.3 33.9l-.4 .3" fill="none" stroke="#f00" stroke-width=".11"/>
<g fill="none" stroke="#f00" stroke-width=".1">
<path d="M8.2 14.2h.6M8.2 14v.4M8.2 19v.4M8.2 19.2h.6M8.5 18.6l-.2-.2h-.1v.4h.6v-.2l-.2-.2-.1 .1v.3M8.6 13.4v.3M8.8 13.3l-.6 .2 .6 .3M8.2 32.1v.4M8.2 35.6v.4M8.2 37.5v.4M8.2 37.7h.6M8.2 35.8h.6"/>
<path d="M8.2 32.3h.6M8.2 30.6h.6M8.2 30.2l.4 .4M8.3 37h.4l.1 .3h-.6zM8.3 31.4a.22 .22 0 0 0-.1 .3 .22 .22 0 0 0 .2 .1h.1a.22 .22 0 0 0 .3-.1 .22 .22 0 0 0-.2-.3M8.6 35v.3M8.6 36.3v.3M8.8 36.2l-.6 .2 .6 .3M8.8 34.9l-.6 .2 .6 .2M8.8 30.8v.4h-.6M8.8 30.2l-.4 .3M73.8 33h.5"/>
<path d="M73.8 32.8v.4M73.8 32.1l.5 .3-.5 .2M73.8 31.6a.33 .33 0 0 1 .5 .1v.2h-.5zM73.9 30.9a.22 .22 0 0 0-.1 .2 .22 .22 0 0 0 .2 .2h.1a.22 .22 0 0 0 .2-.2 .22 .22 0 0 0-.1-.2M76.5 23.9h.6M76.5 23.7v.4M76.5 23.1l.6 .2-.6 .2M76.6 22.4a.22 .22 0 0 0-.1 .2 .22 .22 0 0 0 .2 .2h.1a.22 .22 0 0 0 .3-.2 .22 .22 0 0 0-.2-.2"/>
</g>
<g font-size="1.2" fill="#fff">
<text x="82.6" y="5.3" transform="rotate(-90 82.6 5.3)">C22</text>
<text x="13" y="9.7" transform="rotate(-90 13 9.7)">R23</text>
<text x="34.3" y="10.4">C1</text>
<text x="40.9" y="10.9">R17</text>
<text x="48.1" y="11.6">R44</text>
<text x="48.3" y="9.6">R41</text>
<text x="53.5" y="10.7" transform="rotate(-90 53.5 10.7)">Q3</text>
<text x="75.9" y="7.7" transform="rotate(-90 75.9 7.7)">U15</text>
<text x="85.1" y="8.6" transform="rotate(-90 85.1 8.6)">C9</text>
<text x="16.6" y="14.6" transform="rotate(-90 16.6 14.6)">U7</text>
<text x="21" y="15.1">R10</text>
<text x="25.6" y="17">R9</text>
<text x="32" y="13">U1</text>
<text x="38.3" y="18" transform="rotate(-90 38.3 18)">U6</text>
<text x="41.4" y="14.1" transform="rotate(-90 41.4 14.1)">C4</text>
<text x="41.4" y="17.9" transform="rotate(-90 41.4 17.9)">R2</text>
<text x="52.6" y="14.9" transform="rotate(-90 52.6 14.9)">C15</text>
<text x="60.3" y="15.4">R34</text>
<text x="60.3" y="13.5">R33</text>
<text x="66.3" y="17.1">R38</text>
<text x="70.7" y="17.1">R37</text>
<text x="74.8" y="17.1">R36</text>
<text x="85.1" y="12.6" transform="rotate(-90 85.1 12.6)">R11</text>
<text x="16.5" y="21.8" transform="rotate(-90 16.5 21.8)">U3</text>
<text x="19.6" y="18.2" transform="rotate(-90 19.6 18.2)">R7</text>
<text x="21.3" y="20.6">R4</text>
<text x="22.3" y="18.1">L1</text>
<text x="25.5" y="22.7">C6</text>
<text x="25.6" y="18.9">R6</text>
<text x="29" y="22.8">R20</text>
<text x="31.5" y="18.2">U4</text>
<text x="35" y="22.7">R3</text>
<text x="41.4" y="21.8" transform="rotate(-90 41.4 21.8)">C5</text>
<text x="46.4" y="20.1">R25</text>
<text x="46.4" y="22">R28</text>
<text x="50.4" y="19.1">Q2</text>
<text x="51" y="22">R30</text>
<text x="66.3" y="21">C27</text>
<text x="66.3" y="19.1">R42</text>
<text x="70.7" y="19.1">R40</text>
<text x="70.7" y="21">C26</text>
<text x="74.7" y="19.1">R43</text>
<text x="74.7" y="21">C25</text>
<text x="81.9" y="18.9">D3</text>
<text x="89.1" y="19.9" transform="rotate(-90 89.1 19.9)">R12</text>
<text x="41.4" y="25.8" transform="rotate(-90 41.4 25.8)">R19</text>
<text x="56.1" y="29.9" transform="rotate(-90 56.1 29.9)">U11</text>
<text x="67.9" y="25.9" transform="rotate(-90 67.9 25.9)">C17</text>
<text x="69.7" y="25.9" transform="rotate(-90 69.7 25.9)">C18</text>
<text x="71.1" y="27.5">R29</text>
<text x="71.2" y="25.5">C16</text>
<text x="74.8" y="25.5">R27</text>
<text x="74.8" y="27.5">R26</text>
<text x="80.7" y="29.1" transform="rotate(-90 80.7 29.1)">D4</text>
<text x="83.8" y="28.2">R50</text>
<text x="83.9" y="26.4">R13</text>
<text x="15.7" y="32.7">R8</text>
<text x="19.9" y="33.8">U5</text>
<text x="49.1" y="34.5" transform="rotate(-90 49.1 34.5)">C30</text>
<text x="67.5" y="35.6" transform="rotate(-90 67.5 35.6)">R31</text>
<text x="68.5" y="30.2" transform="rotate(-90 68.5 30.2)">L2</text>
<text x="69.5" y="35.7" transform="rotate(-90 69.5 35.7)">R32</text>
<text x="71.6" y="30.3">U12</text>
<text x="73" y="35.3">TVS1</text>
<text x="77" y="31.1" transform="rotate(-90 77 31.1)">Q1</text>
<text x="79" y="34.4">C21</text>
<text x="83.8" y="32">R52</text>
<text x="83.9" y="30.1">R51</text>
<text x="85.2" y="34.6">F1</text>
<text x="15.8" y="36.2">D1</text>
<text x="15.8" y="39.6">R1</text>
<text x="19.6" y="36.7">C2</text>
<text x="19.9" y="40.7">U2</text>
<text x="56" y="40.4" transform="rotate(-90 56 40.4)">FPC1</text>
<text x="66.8" y="40.5" transform="rotate(-90 66.8 40.5)">C13</text>
<text x="68.8" y="40.5" transform="rotate(-90 68.8 40.5)">C14</text>
<text x="71" y="39.7">U10</text>
<text x="76.3" y="41" transform="rotate(-90 76.3 41)">C12</text>
<text x="78.2" y="40.9" transform="rotate(-90 78.2 40.9)">C11</text>
<text x="78.8" y="36.3">C20</text>
<text x="79.5" y="42">R54</text>
<text x="81.9" y="39.4" transform="rotate(-90 81.9 39.4)">U22</text>
<text x="84.3" y="36.7">C24</text>
<text x="84.3" y="38.7">C23</text>
<text x="88.4" y="38.7">C29</text>
<text x="88.4" y="36.7">R46</text>
<text x="92" y="36.7">R24</text>
<text x="19.6" y="46">R5</text>
<text x="19.6" y="44">C3</text>
<text x="35.6" y="44.7" transform="rotate(-90 35.6 44.7)">U8</text>
<text x="80.9" y="46.9" transform="rotate(-90 80.9 46.9)">C28</text>
<text x="84.7" y="47.2" transform="rotate(-90 84.7 47.2)">U16</text>
<text x="85.5" y="42.4">R48</text>
<text x="88.4" y="46.9" transform="rotate(-90 88.4 46.9)">L3</text>
<text x="11.3" y="48.9">R49</text>
<text x="11.3" y="50.9">R22</text>
<text x="57.2" y="48.5" transform="rotate(-90 57.2 48.5)">C8</text>
<text x="59.1" y="48.5" transform="rotate(-90 59.1 48.5)">C7</text>
<text x="64.7" y="48.6" transform="rotate(-90 64.7 48.6)">C10</text>
<text x="66.7" y="48.5" transform="rotate(-90 66.7 48.5)">R21</text>
<text x="68.5" y="48.5" transform="rotate(-90 68.5 48.5)">R18</text>
<text x="73.5" y="49.7">CN3</text>
<text x="81.1" y="52.3" transform="rotate(-90 81.1 52.3)">R35</text>
<text x="83" y="52.2" transform="rotate(-90 83 52.2)">R39</text>
<text x="84.9" y="52.3" transform="rotate(-90 84.9 52.3)">R45</text>
<text x="86.9" y="52.3" transform="rotate(-90 86.9 52.3)">R47</text>
</g>
<text font-size="1.1" fill="#fff" x="50.5" y="34.4" transform="rotate(-90 50.5 34.4)">R53</text>
<g font-size="1" fill="#fff">
<text x="9" y="14.4" transform="rotate(-90 9 14.4)">TA</text>
<text x="9" y="19.5" transform="rotate(-90 9 19.5)">TB</text>
<text x="77.3" y="24.2" transform="rotate(-90 77.3 24.2)">TVC</text>
<text x="9" y="32.5" transform="rotate(-90 9 32.5)">TCLK</text>
<text x="74.6" y="33.3" transform="rotate(-90 74.6 33.3)">TVDC</text>
<text x="9" y="38" transform="rotate(-90 9 38)">TDATA</text>
</g>
</svg>
